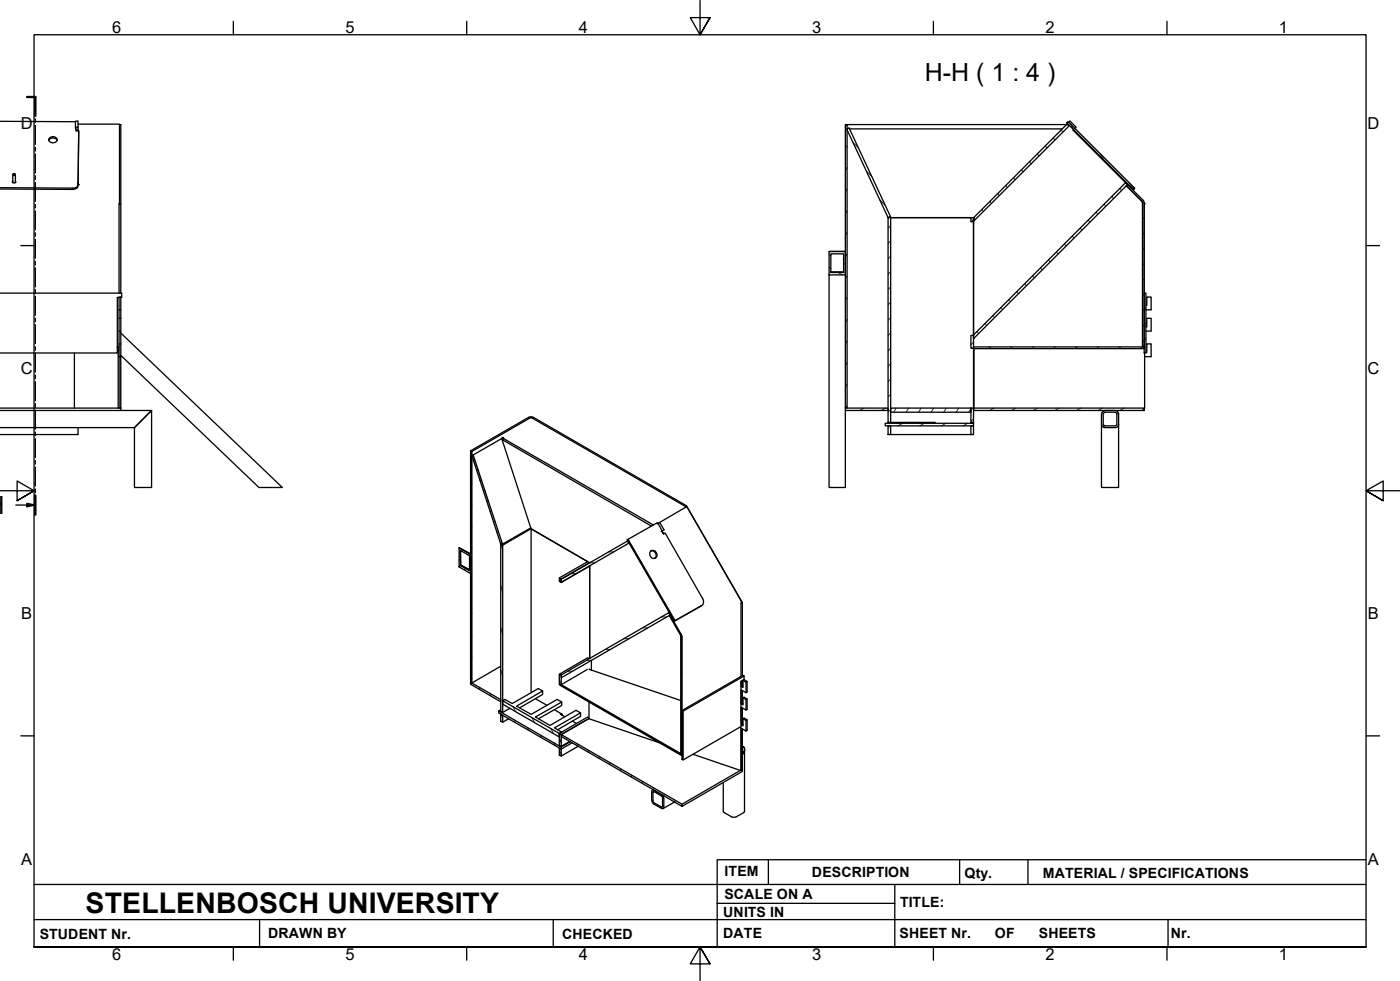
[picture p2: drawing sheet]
<svg xmlns="http://www.w3.org/2000/svg" width="410mm" height="287mm" viewBox="0 0 410 287" stroke-linecap="round" stroke-linejoin="round" font-family="sans-serif">
<!-- layer: Hatch -->
<g fill="none" stroke="#1e1e47" stroke-width=".29">
<path d="M248 36.5l-.5 .7M310.8 38.1l.3 .6M313.4 36.3l1 1.7M248 42.7l-.5 .8M248 49l-.5 .9M248 55.4l-.5 .8M249.7 41.7l1.6 1.6M253.7 50.1l1.6 1.5M257.6 58.5l1.5 1.6M289.9 58.9l.4 .7M292.2 56.6l.3 .7M294.5 54.3l.4 .6"/>
<path d="M296.8 52l.4 .7M299.1 49.7l.4 .6M301.5 47.3l.4 .7M303.8 45l.4 .7M306.1 42.7l.4 .6M308.4 40.3l.5 .7M322.1 45l1 1.6M323.3 59.8l.4 .7M325.6 57.4l.4 .7M328 55.1l.4 .7M329.8 54.4l5.2 5.2M330.8 53.7l1 1.6"/>
<path d="M242.8 78.2l.5 .4M242.8 74.6l.5 .3M245.4 79.8l1.2 .7M247 77l.5 .3M247.5 73.6v.1M248 61.7l-.5 .9M248 68.1l-.5 .8M248 74.4l-.5 .9M260.8 79.5l-.8 .8M260.8 75l-.8 .8M260.8 70.5l-.8 .8M260.8 66.1l-.8 .7"/>
<path d="M285.1 64.2l-.7 .7M285.2 63.6l.4 .7M287.5 61.3l.4 .6M304.7 78.4l.4 .6M307 76l.5 .7M309.4 73.7l.4 .7M311.7 71.4l.4 .7M314 69l.4 .7M316.4 66.8l.3 .6M318.6 64.4l.5 .7M321 62.1l.4 .7M334.5 77l.5 .5"/>
<path d="M334.5 72.5l.5 .5M334.5 68.1l.5 .5M334.5 63.6l.5 .5M248 80.8l-.5 .8M248 87.1l-.5 .9M248 93.5l-.5 .8M248 99.8l-.5 .9M260.8 97.5l-.8 .7M260.8 93l-.8 .7M260.8 88.5l-.8 .7M260.8 84l-.8 .7M286.1 97l.4 .6"/>
<path d="M288.5 94.6l.4 .7M290.8 92.3l.3 .7M293.1 90l.4 .6M295.4 87.6l.4 .7M297.8 85.4l.3 .6M300.1 83l.4 .7M302.4 80.7l.4 .7M334.5 99.5l.5 .5M334.5 95l.5 .5M334.5 90.5l.5 .5M334.5 86l.5 .5M334.5 81.5l.5 .6"/>
<path d="M335.3 85.8l-.3 .3M335.5 99.1l-.5 .4M335.5 94.6l-.5 .5M335.5 90.1l-.5 .5M248 106.2l-.5 .8M248 112.5l-.5 .9M248 118.9l-.3 .6M253 119.5l-1.3 .7M259.3 119.5l-1.2 .7M260.8 119.9l-.8 .8M260.8 115.5l-.8 .7M260.8 110.9l-.8 .8"/>
<path d="M260.8 106.4l-.8 .8M260.8 101.9l-.8 .8M262.4 119.5l-.7 1.2M266.1 119.5l-.8 1.2M269.7 119.5l-.7 1.2M273.4 119.5l-.7 1.2M277.1 119.5l-.7 1.2M280.7 119.5l-.7 1.2M284.3 119.6l-.6 1.1M285.1 100.2l-.8 .7M289.5 101.6l.9 .5M291.1 119.5l-1.3 .7"/>
<path d="M295.8 101.6l.9 .5M297.4 119.5l-1.2 .7M302.2 101.6l.9 .5M303.8 119.5l-1.3 .7M308.5 101.6l.9 .5M310.1 119.5l-1.2 .7M314.9 101.6l.9 .5M316.5 119.5l-1.3 .7M321.2 101.6l.9 .5M322.8 119.5l-1.2 .7M327.6 101.6l.9 .5M329.2 119.5l-1.3 .7"/>
<path d="M333.9 101.6l.9 .5M335 119.7l-.7 .5M137.8 134.6l.4 .6M139 134.5l-.4 .1M140 137.5l-.4 .1M260.5 124.7l-.5 .5M264.3 123.9l-1.3 .8M270.6 123.9l-1.3 .8M277 123.9l-1.3 .8M283.3 123.9l-1.3 .8M285.1 122.6l-.8 .7M285.1 127.1l-.2 .1"/>
<path d="M323.3 120.2l-.7 .8M323.4 124.6l-.4 .4M327.4 120.7l-.4 .3M137.8 160l.4 .6M137.8 153.6l.4 .7M137.8 147.3l.4 .6M137.8 140.9l.4 .7M141 140.5l-.5 .2M142 143.6l-.5 .1M142.9 146.6l-.4 .1M144 149.6l-.5 .1M145 152.6l-.5 .1"/>
<path d="M145.9 155.7l-.4 .1M146.7 159.3l.5 1.9M146.9 158.7l-.4 .1M183.6 158.4h.1M184.4 158.8h-.3M134.8 163.7l-.4 .3M136.4 166.5l-.5 .3M137.5 162.1l-.5 .3M137.8 179l.4 .7M137.8 172.7l.4 .6M137.8 166.3l.4 .7M137.8 165.7l-.3 .2"/>
<path d="M146.6 171.5l.6 1.9M163.9 169.2l.3 1.2M167.1 167.9h1.6M172.7 164.7h1.4M178.1 161.6h1.5M186.1 161.6l-.3 .1M187.7 164.5h-.2M189.4 167.3l-.3 .1M191 170.2l-.2 .1M192.7 173.1h-.3M194.3 175.9l-.2 .1M196 178.8h-.3"/>
<path d="M137.8 198.1l.4 .6M137.8 191.7l.4 .7M137.8 185.4l.4 .6M146.6 196l.6 2M146.6 183.7l.6 2.1M163.8 198.6l.5 2.1M166.1 196.5h1.5M171.6 193.3h1.6M177.2 190.1h1.4M182.6 187h1.5M188.2 183.8h1.4M193.6 180.6h1.5"/>
<path d="M197 181.4l-.3 .1M197.6 181.6l-.2 .1M198.6 184.2l-.2 .2M199.7 197.1l-.4 .1M199.7 193.8l-.4 .1M199.7 190.6h-.4M199.7 187.3h-.4M140.5 201.2v.6M143.6 203.1v.6M146.7 208.5l.5 1.8M150.2 206.8l.9 1.6M150.6 210.8l.2 .7"/>
<path d="M154.5 213l.2 .8M155.7 210l.9 1.6M158.4 215.3l.2 .7M161.2 213.2l.9 1.6M162.2 217.5l.2 .7M163.8 215.6l.5 2M163.8 219.2l.5 1.9M165.4 201.1l-.3 .1M165.9 215.9v.6M168.6 202.9l-.3 .2M169 217.8v.5M171.8 204.7l-.4 .2"/>
<path d="M172.2 219.6v.6M174.9 206.6l-.3 .2M178.1 208.4l-.3 .2M181.3 210.2l-.3 .2M184.5 212l-.4 .2M187.6 213.9l-.3 .2M190.8 215.7l-.3 .2M194 217.6l-.3 .2M197.2 219.4l-.4 .2M199.7 207l-.4 .1M199.7 203.7l-.4 .1M199.7 200.4l-.4 .1"/>
<path d="M200 216.7l-.7 .2M200 213.5l-.7 .2M200 210.2l-.7 .2M175.4 221.4v.6M178.6 223.2v.7M181.7 225.1v.6M184.9 226.9v.6M188.1 228.7v.7M191.3 230.6v.6M192.4 231.9l.1 .4M193.5 236.2l.2 .5M194.4 232.4v.6"/>
<path d="M197.6 234.2v.6M200 220l-.7 .2"/>
</g>
<!-- layer: Visible Edges(ISO) -->
<g fill="none" stroke="#000" stroke-width=".38">
<path d="M0 35.5l22.1 .1M22.1 37.6v-.4h.8v.9h-.6M22.1 37.2v-1.8h.8v1.8M22.3 37.6v.7h.8v.4M22.3 37.9v.4M22.9 36.3h12.1v23.3M22.9 38.1v.2M23.1 38.3l-.2 16.1-.4 .7-1.2 .3-21.3-.1M35 36.5h.4v49.3M247.9 37.7l.7-.3 12.1 26-.7 .3zM248 36.5v83h-.5v-83h64.4l.2 .2M248.7 37.7h62.4"/>
<path d="M312.4 36l.3-.4 19.5 19.4-.4 .4zM312.4 36.3l.6 .6-27.9 27.9v-1zM312.6 36.2l-.2 .1M313 35.8l.3-.4 1.8 1.8-.4 .4M314.4 37.9l-.2 .2 15.4 15.4M3.7 53a.42 .42 0 0 0 .4 .6 .42 .42 0 0 0 .4-.6M3.7 51.1v2.4M3.7 53.4h.1M4.5 51.1v2.4M4.5 53.4h.1M14.3 41.1a1.39 1.39 0 0 1 2.4 0M14.6 40.3a1.23 1.23 0 0 1 1.4-.3 1.23 1.23 0 0 1 .7 1.2 1.32 1.32 0 0 1-1.4 .6 1.32 1.32 0 0 1-1-1.1z"/>
<path d="M22.9 53.6a1.27 1.27 0 0 1-1.6 1.5l-21.3-.2M35.4 59.6h-.5v26.2M329.6 53.5l.5 .6-45 45v-1zM331.8 55.4h.1M332.2 55l-.3 .4M334.7 58.7l.3 .7v42h-.5v-42l-.1-.4-4.6-4.6 .3-.3 4.7 4.6M335 59.6v26.2M242.8 73.6h4.7v6.9h-4.7zM242.8 73.6h4.7M243.3 74.3h3.7v5.5h-3.7zM243.3 79.6h3.7M260 63.7h.8v59.9h-.8z"/>
<path d="M260.7 63.4l.2 .3M260.8 63.7h23.5M284.3 63.7h.8v1.2h-.8zM285.1 63.7h.1M285.1 64.9v33.2M0 85.8h35.6v1.3h-.2M34.9 90.7v-3.8h.5v32.6M34.9 87.1h-.5v16.2h-34.4M34.9 96.9h.5M34.9 90.7v2.5M34.9 90.7h.5M35.4 97.5l47.3 45.2h-6.9l-40.4-38.7"/>
<path d="M35.4 93.2h-.5v7.5M242.8 80.5v62.2h4.7v-22.5M284.3 98.2h.8v3.7h-.8zM335 85.8h.5v17.5h-.5zM335.5 95.7h.3v-2.5h1.3v3.7h-1.6M335.5 89.4h.3v-2.5h1.3v3.8h-1.6M0 119.5h34.6M21.8 103.3v16.2M34.4 101.6l.5 .3M34.4 102.1l.2 .5M34.4 101.4h.5M34.6 102.6v16.9"/>
<path d="M34.6 102.6h.3M35.1 104.4v15.1h-.5M35.1 119.5h.3M35.4 119.5v.7h-35.4M35.4 100.7h-.5v3.7h.5M247.5 119.5h12.5v.7h-12.5zM260.8 119.5h23.5v1.2h-23.5zM284.3 119.5h.8v4.1h-.8zM285 101.9v.2M285.1 119.5h49.9v.7h-49.9zM285.1 101.6h49.9v.5h-49.9zM285.1 102.1l.1 .5"/>
<path d="M285.1 102.6h.1M285.1 102.4v17.1M285.2 102.6v16.9M335.2 103.3l-.2 16.2M335.5 103.2h.3v-2.5h1.3v3.7h-1.9M22.9 125.2v2h-22.9M35.4 120.2h9l-5 5h-39.4M39.4 125.2l5-5v22.5h-5zM137.8 132l.4 .2v67.7l-.4-.2zM137.8 132l16.9-9.8 .6-.2 .9 .2 44.8 25.8 16.4 28.4M138.1 133.2h.5l8.5 26.1h-.5zM138.2 132.2l16.9-9.8 .6-.1 45 25.9 .3-.2"/>
<path d="M147 128.7l8.5 26.1 17.2 9.9-8.4 4.8M147 128l.4 .1M147.5 128.4l-.1-.3-8.8 5.1M259.2 123.9h25.9v.8h-25.9zM260 124.7h.8v2.5h-.8zM260.8 123.6h13v.3M260.8 127.2h23.5M284.3 124.7h.8v2.5h-.8zM284.3 123.6v.3M285.1 123.6v.3M322.5 121.2v21.5h5v-21.5M322.6 124.2a.98 .98 0 0 0 1 1h2.9a.99 .99 0 0 0 1-1"/>
<path d="M323 121.2v3M323.1 124.2l.5 .5h2.9l.5-.5M323.5 120.7h3M323.5 120.2h3M323.6 120.7l-.5 .5M323.6 120.2a.98 .98 0 0 0-1 1M326.5 120.7l.5 .5M326.5 120.2a.98 .98 0 0 1 1 1M327 121.2v3M146.6 159.3l.6 .3v48.9l-.6-.2zM147.2 159.6l8.3-4.8 16.6 9.6-8.3 4.8M155.4 154.5l-8.3 4.8"/>
<path d="M155.5 154.8v48M183.6 158l.3-.1 13.8 23.8-.3 .1zM183.8 158.3l-.1 .1M184.2 159h-.1M191.3 153.7l-43.8-25.3-.5 .3 43.8 25.3M192.5 153.2l-.1-.2-8.5 4.9M192.7 153.2l-.3 .2M193.2 152.9l7.9-4.6 15.9 27.5 .1 .7M193.6 155.5l.8-.4-1.2-2.2-.5 .3 1.6 3.1M193.7 155.5l.5 .8 .6-.3 11 19.3 .2 1-.1 .6-.4 .3M200.7 148.2l.1 .3M134.4 160.4l3.4 1.9v5.6l-3.4-2z"/>
<path d="M134.8 165.6l2.7 1.5v-4.4l-2.7-1.6v4.5v-4.4l.1 4.2 2.6 1.4M137.8 162.1l-3.4-1.7 3.4 1.9M163.8 169.2l.5 .3v1l-.5-.3zM164.3 169.6l19.4-11.2 .4 .6-19.8 11.4zM164.3 170.5l8.4-4.9v27.1M190.6 161.3a1.26 1.26 0 0 1 1.3 .6 1.26 1.26 0 0 1-.1 1.5M190.7 161.2a1.19 1.19 0 0 1 1.6 .8 1.19 1.19 0 0 1-1.1 1.5 1.35 1.35 0 0 1-.5-2.3zM196 179.3h-.2M196.3 180h-.1M205.5 177.2l-8.1 4.6M205.5 177.2l-7.8 4.5M217.4 176.4l-.4 .2v21.4l-17.3 10"/>
<path d="M217.4 176.4v21.4l.5 .1M137.8 199.7l8.8 5.1v.6l-8.8-5.1zM146.6 195l-8.4 4.9M163.8 197.4l.5 .2v3.1l-.5-.3zM164.3 197.6l31.5-18.3 .4 .7-31.9 18.4zM172 196l-7.7 4.4M172.5 195.9l26.8 9.2M172.5 192.8l-.4-.3-8.3 4.9M172.6 196h.1M173.2 193.3v2.9M196 180.2l.2-.2 3.5 6.4v34.3l-.4-.2v-34.5zM217 199.4v1.5"/>
<path d="M217.4 199.2v1.5M217.6 199.2l.8 .5 .4-.2M218.4 199.7v3.1M146 208.1l18.3 10.6v.6l-18.3-10.6zM146.6 209.1l.6 .3v2l-.6-.2zM146.6 207.8l-.6 .3M147.2 205.1l16.6 9.6v1l-16.6-9.6zM149 210.4l-1.8 1M149.3 207.3l-2.1 1.2M156.8 204.5l3.3 2M158.9 202.3l-7.6 4.4 4.2 2.4 7.6-4.4 1.4 .8M158.9 202.3l-1.3-.7-7.6 4.3-2.2-1.2-.6 .4"/>
<path d="M158.9 202.3v1l-6.8 3.9M162.3 207.7l2.4 1.4v.3M163.8 214.7l.5 .3v3.5l-.5-.3zM163.8 219l.5 .3v2l-.5-.2zM164.3 208.9l-.3 .1 1.4 .8M164.3 215l35.4 20.4v.6l-35.4-20.4zM164.3 200.4l35.4 20.4v.4l-35.4-20.4zM164.5 205.5l-7.7 4.4 4.2 2.5 7.7-4.5 1.3 .8M164.5 205.5v1l-6.8 3.9M164.6 209.1l.1 .2M166.8 217.1l-2.5 1.4M167 217.1l-2.7 1.6"/>
<path d="M167.5 217.4l-3.2 1.9M167.6 211.1l1.2 .7M169.3 218.5l-5 2.8M170 208.7l-7.6 4.4 2.1 1.2-.7 .4M170 208.7v1l-6.7 3.9M172.5 210.1l-.4-.2-8.3 4.8M172.5 205.5v4.9l20.6 7M172.5 210.3l-8.2 4.7M199.7 208l.3 .2v14.3l-.3-.2zM200 208.2l17.9-10.3v1l-.9 .5v13.3l-17 9.8M216.9 212.7v12.9l-14-4.8M217 211.7l.2-.2v.5h.2"/>
<path d="M217 212.2l.6 .3v-2.1l.3-.2 .9 .5v3.1l-.4 .2-1.4-.8M217.2 213.2v12.1M217.4 218.5l.6 .5v.7l-.6 1.2M217.4 200.7l-.4 .2 .6 .3v-2l.3-.2 .9 .5v3.1l-.4 .2-1.4-.9v4.1M217.4 202.1v3.7l.2 .1M217.4 205.8l-.4 .2 .6 .3v-2l.3-.2 .9 .5v3.1l-.4 .1-1.4-.8v4.4M217.4 207.3v4.7h.2M217.4 213.4v11.8M217.4 200.7l.2 .1M217.6 204.3l.8 .5 .4-.2M217.6 210.4l.8 .5 .4-.2M218 219.3v18.3l-2.7 1.6h-.9l-2.5-1.4-.1-.4v-8.3"/>
<path d="M218.4 204.8v3M218.4 210.9v3.1M190.9 231.3h.6l2.2 1.3 .5 .6 .2 3-.3 .5-2.6-1.3-.6-.6zM191.2 231.8l.3-.1 2.4 1.5v3l-2.5-1.3-.2-.3zM191.3 231.2l-.2 .1M197.5 234.8l-3.3 1.9M216.8 225.5l-17.1 9.9M217.2 225.3l-.3 .3M217.4 225.2v.6l-17.7 10.2M217.4 225.2l-.2 .1"/>
<circle cx="4.1" cy="51" r=".34"/>
</g>
<g fill="#000">
<circle cx="22.9" cy="54.1" r=".19"/>
<circle cx="34.9" cy="59.6" r=".19"/>
<circle cx="331.9" cy="55.4" r=".19"/>
<circle cx="335" cy="59.6" r=".19"/>
<circle cx="217" cy="176.6" r=".19"/>
</g>
<!-- layer: Section View Lines(ISO) -->
<g fill="none" stroke="#000" stroke-width=".38">
<path d="M7.9 28.4h2.5v5.5M10.4 34.8v1M10.4 36.7v5.5M10.4 43.1v1.1M10.4 45v5.6M10.4 51.4v1.1M10.4 53.4v5.5M10.4 59.8v1M10.4 61.7v5.6M10.4 68.1v1.1M10.4 70.1v5.5M10.4 76.5v1"/>
<path d="M10.4 78.4v5.6M10.4 84.8v1.1M10.4 86.8v5.5M10.4 93.2v1M10.4 95.1v5.5M10.4 101.5v1M10.4 103.4v5.5M10.4 109.8v1.1M10.4 111.7v5.6M10.4 118.1v1.1M10.4 120.1v5.5M10.4 126.5v1"/>
<path d="M10.4 128.4v5.5M10.4 134.8v1M10.4 136.7v5.6M4.6 147.8h5.8M7.9 147.3l2.5 .5-2.5 .6zM10.4 143.1v1.1M10.4 145v5.6"/>
</g>
<path d="M7.9 28.4h2.5v5.5M10.4 145v5.6" fill="none" stroke="#000" stroke-width=".7"/>
<path d="M7.9 147.3l2.5 .5-2.5 .6z" fill="#000"/>
<!-- layer: Border_0 -->
<g fill="none" stroke="#000" stroke-width=".38">
<path d="M68.3 6.2v4M136.7 6.2v4M205 .1v10.1l-2.9-5h5.8l-2.9 5 2.9-5M273.3 6.2v4M341.7 6.2v4M6.1 71.9h3.9M400 71.9h3.9M0 143.7h10l-5-2.9v5.8l5-2.9-5 2.9M410 143.7h-10l5-2.9v5.8l-5-2.9 5 2.9M6.1 215.4h3.9M400 215.4h3.9M10 277.2v-267h390v267h-390h390"/>
<path d="M68.3 277.2v3.9M136.7 277.2v3.9M273.3 277.2v3.9M341.7 277.2v3.9M207.9 282.1l-2.9-4.9 2.9 4.9h-5.8l2.9-4.9v10"/>
</g>
<!-- layer: Sketch Geometry(ISO) -->
<path d="M10 258.9h390M225 251.7v7.2M262 258.9v18.3M281 251.7v7.2M301 251.7v7.2M400 251.7h-190v25.5M10 277.2h390M10 269.2h390M76 269.2v8M162 269.2v8M210 264.4h52M342 269.2v8" fill="none" stroke="#000" stroke-width=".38"/>
<text font-size="8.3" x="25.1" y="267.2">STELLENBOSCH UNIVERSITY</text>
<text font-size="7.3" x="270.8" y="23.7">H-H ( 1 : 4 )</text>
<g font-size="4.8">
<text x="32.8" y="9.7">6</text>
<text x="101.2" y="9.7">5</text>
<text x="169.5" y="9.7">4</text>
<text x="237.8" y="9.7">3</text>
<text x="306.1" y="9.7">2</text>
<text x="374.5" y="9.7">1</text>
<text x="6.1" y="37.8">D</text>
<text x="400.4" y="37.8">D</text>
<text x="6.1" y="109.6">C</text>
<text x="400.4" y="109.6">C</text>
<text x="6.2" y="181.3">B</text>
<text x="400.5" y="181.3">B</text>
<text x="6.2" y="253.1">A</text>
<text x="400.5" y="253.1">A</text>
<text x="32.8" y="281.1">6</text>
<text x="101.2" y="281.1">5</text>
<text x="169.5" y="281.1">4</text>
<text x="237.8" y="281.1">3</text>
<text x="306.1" y="281.1">2</text>
<text x="374.5" y="281.1">1</text>
</g>
<g font-size="4.1">
<text x="212.2" y="256.5">ITEM</text>
<text x="237.7" y="256.7">DESCRIPTION</text>
<text x="282.4" y="256.9">Qty.</text>
<text x="305.4" y="256.9">MATERIAL / SPECIFICATIONS</text>
<text x="212.1" y="263">SCALE ON A</text>
<text x="211.8" y="268.4">UNITS IN</text>
<text x="263.5" y="265.6">TITLE:</text>
<text x="11.6" y="274.8">STUDENT Nr.</text>
<text x="78.5" y="274.6">DRAWN BY</text>
<text x="164.6" y="274.8">CHECKED</text>
<text x="211.8" y="274.6">DATE</text>
<text x="263.4" y="274.6">SHEET Nr.</text>
<text x="291.3" y="274.6">OF</text>
<text x="304.2" y="274.6">SHEETS</text>
<text x="342.8" y="274.5">Nr.</text>
</g>
</svg>
